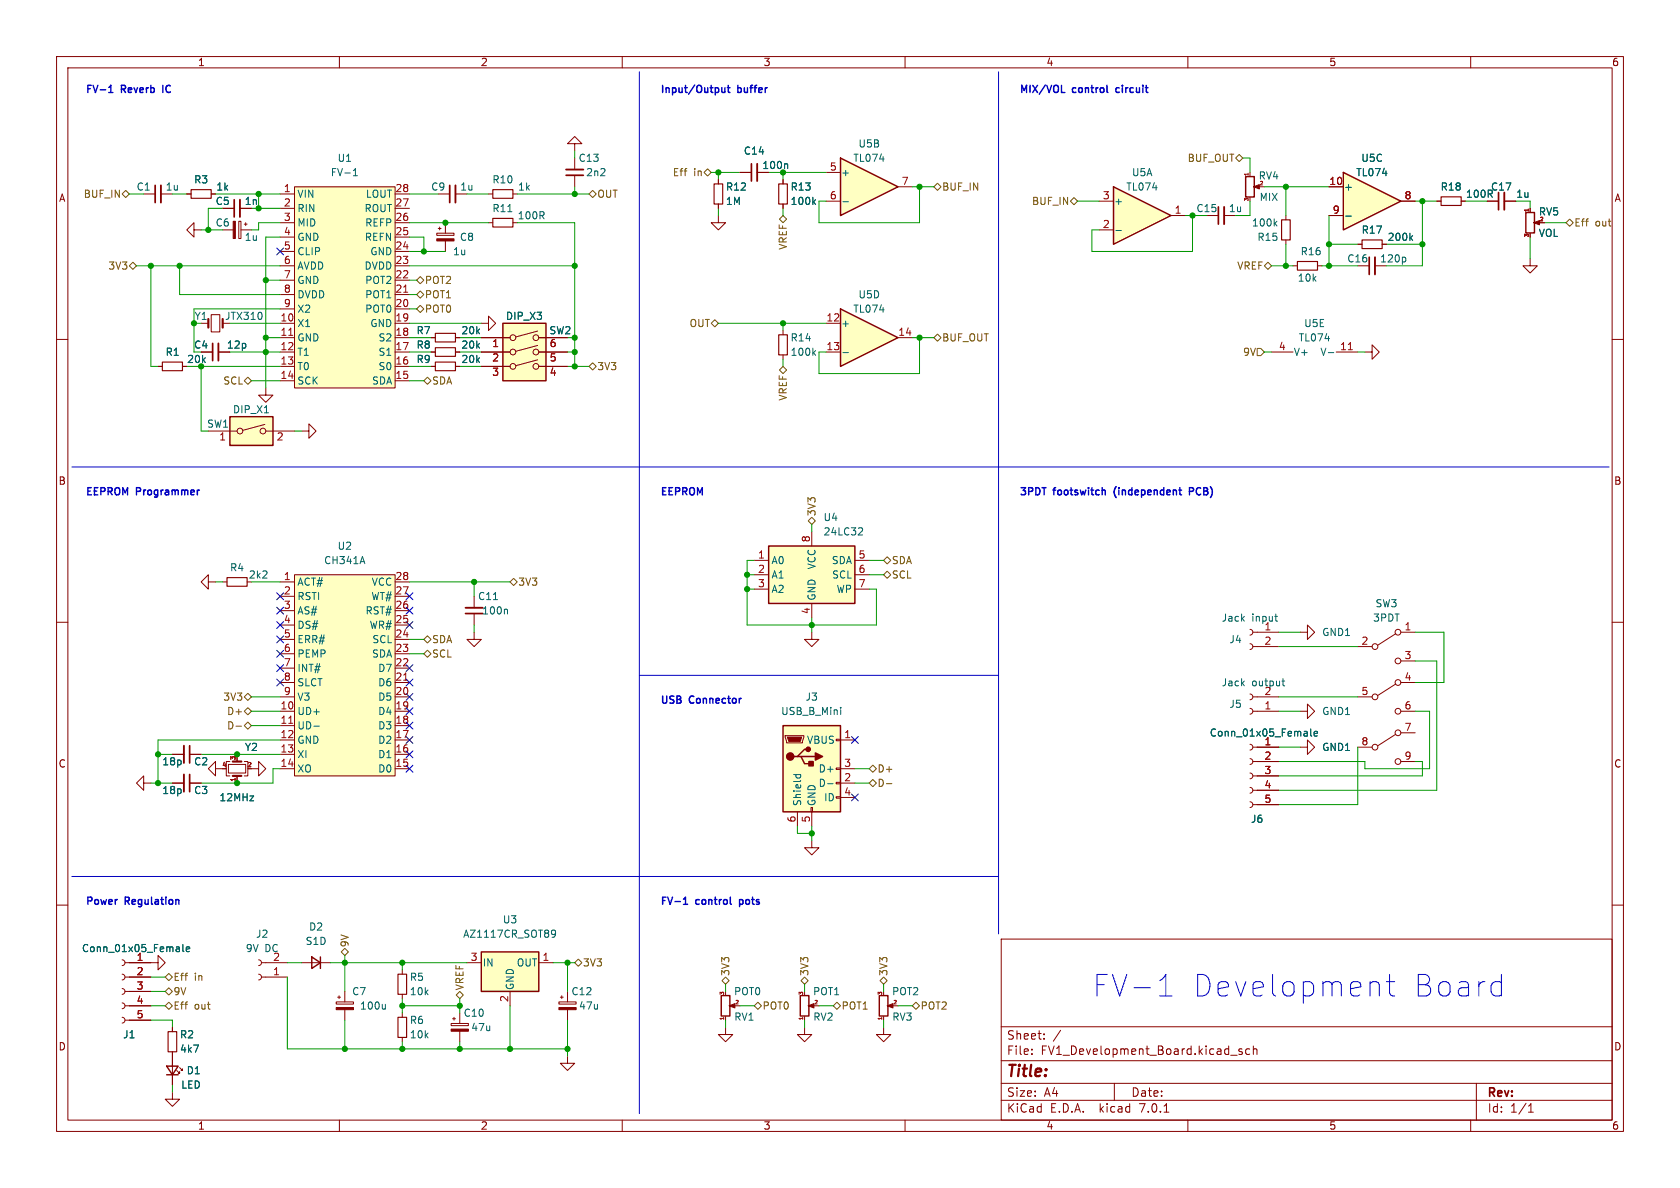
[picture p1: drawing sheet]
<svg xmlns="http://www.w3.org/2000/svg" width="297mm" height="210mm" viewBox="0 0 297 210" stroke-linecap="round" stroke-linejoin="round" font-family="sans-serif">
<g fill="none" stroke="#840000" stroke-width=".18">
<path d="M10 10h277v190h-277zM12 12h273v186h-273zM60 10v2M110 10v2M160 10v2M210 10v2M260 10v2M42.2 39.1h.4v3.1h-.4zM43.2 39.6h.5M43.4 39.4v.5M127 38.1v1.3h1.3l-1.3 1.2-1.3-1.2h1.3M127 31.8v.7"/>
<path d="M127 36.1v.7M130.8 30.5h2M133.9 30.5h2M254 35.6h.8M258.3 35.6h.8M10 60h2M39.4 40.6h1.8M42.6 40.6h1.8M240 43.2h.8M244.3 43.2h.8M285 60h2M10 110h2"/>
<path d="M143.5 111.8v1.2h1.3l-1.3 1.3-1.3-1.3h1.3M285 110h2M138.8 130h3.3v.3l-.2 1h-2.8zM147.8 138.3h.8v.3h-.8zM147.8 135.8h.8v.2h-.8zM147.8 130.7h.8v.2h-.8zM148.6 130.8h2.5M148.6 138.4h2.5M148.6 135.9h2.5M10 160h2M141 143.5v2.6M143.4 142.7h.2v.8h-.2z"/>
<path d="M143.5 143.5v2.6M147.8 140.8h.8v.3h-.8zM148.6 141h2.5M285 160h2M177 166h108v32h-108zM60 198v2M110 198v2M128.3 181.6v1.3h1.2l-1.2 1.3-1.3-1.3h1.3M160 198v2M177 194.5h108M177 191.5h108M177 187.5h108"/>
<path d="M177 181.5h108M182.4 186.3v.1M182.4 185.5v.1M184.6 183.6v.1M184.6 182.8v.1M197 191.5v3M205.8 196.6h.8M210 198v2M217.6 186.5h1.1M219.6 185.5l-.4-.1-.2 .2 .1 .2 .5 .2v.3h-.6M220.9 185.5l-.4-.1-.3 .3v.4l.2 .2h.5M221.6 185.5l.2-.1 .3 .1 .1 .9"/>
<path d="M221.6 184.9v1.5M260 198v2M261 191.5v6.5M270.2 196.6h.9M270.2 195.5l.4-.4v1.5"/>
</g>
<g fill="#840000" stroke="#840000" stroke-width=".18">
<path d="M41.2 39.1h.4v3.1h-.4z"/>
<path d="M139.2 130.3h2.5l-.2 .8h-2.1z"/>
</g>
<path d="M126.2 32.5h1.6v3.6h-1.6zM254.8 34.8h3.5v1.5h-3.5zM240.8 42.4h3.5v1.5h-3.5z" fill="none" stroke="#840000" stroke-width=".2"/>
<path d="M139.1 29l.1 .1v.7M249.4 42l.3 .5M249.7 41.7l-.4 .4M140.3 136.9h1.3M140.8 136.9l-.1 .4M141.5 136.9l.1 .4M146.3 138.5h1M148.6 125v.2M148.6 125.5v.8" fill="none" stroke="#006464" stroke-width=".18"/>
<path d="M138.4 128.3h10.2v15.2h-10.2z" fill="#ffffc2" stroke="#ffffc2" stroke-width=".18"/>
<path d="M138.4 128.3h10.2v15.2h-10.2zM141 133.7h.6l.6 1.3h1.3M141.6 133.7h2.5M142.9 132.5h-.7l-1.2 1.2h-.7" fill="none" stroke="#840000" stroke-width=".25"/>
<g fill="#840000" stroke="#840000" stroke-width=".25">
<path d="M144.1 133.1l1.3 .6-1.3 .7z"/>
<path d="M143 134.6h.8v.8h-.8z"/>
<circle cx="139.7" cy="133.7" r=".63"/>
<circle cx="142.9" cy="132.5" r=".38"/>
</g>
<path d="M133.9 29v3" fill="none" stroke="#840000" stroke-width=".33"/>
<path d="M132.8 29v3" fill="none" stroke="#840000" stroke-width=".3"/>
<path d="M148.6 54.6l10.1 5.1-10.1 5.1z" fill="#ffffc2"/>
<path d="M220.2 31.2h1.5v3.6h-1.5zM269.7 37.6h1.6v3.6h-1.6zM88.9 57.2h7.6v10.1h-7.6zM148.6 54.6l10.1 5.1-10.1 5.1zM135.9 96.5h15.2v10.2h-15.2zM127.5 176h1.5v3.6h-1.5zM155.4 176h1.6v3.6h-1.6z" fill="none" stroke="#840000" stroke-width=".25"/>
<g fill="none" stroke="#840000" stroke-width=".18">
<path d="M213.4 38.1h2M216.4 38.1h2M221 30.5v.6M222.5 33h1M270.5 36.8v.7M272.1 39.4h.9M85.1 57.2h1.3v-1.3l1.2 1.3-1.2 1.2v-1.2M85.1 59.7h5.1M95.1 58.5l-3.9 1.1M95.2 59.7h5.1M146 57.2h2.6M158.7 59.7h2.6"/>
<path d="M240 47h2.1M243.1 47h2M270.5 45.7v1.3h1.3l-1.3 1.3-1.3-1.3h1.3M47 68.6v1.3h1.3l-1.3 1.2-1.3-1.2h1.3M53.3 76.2h1.3v-1.3l1.3 1.3-1.3 1.3v-1.3M85.1 62.2h5.1M85.1 64.8h5.1M95.1 63.6l-3.9 1M95.1 61.1l-3.9 1M95.2 62.2h5.1M95.2 64.8h5.1M146 62.2h2.6"/>
<path d="M224.8 62.2h3.8M236.2 62.2h3.8M241.3 62.2h1.3v-1.2l1.2 1.2-1.2 1.3v-1.3M133.3 99.1h2.6M143.5 94v2.5M151.1 99.1h2.6M39.4 102.9h.7M133.3 101.6h2.6M133.3 104.1h2.6M143.5 106.7v2.5M151.1 101.6h2.6M151.1 104.1h2.6"/>
<path d="M229.9 111.8h1.2v-1.3l1.3 1.3-1.3 1.2v-1.2M240 114.3h2.6M246.8 112l-3.2 2M247.6 111.8h2.6M247.6 116.8h2.6M221 122.7l.3 .1 .2 .4-.2 .4-.3 .1M221 125.2l.3 .2 .2 .3-.2 .4-.3 .1M221 139.2l.3 .1 .2 .4-.2 .4-.3 .1M221 136.7l.3 .1 .2 .4-.2 .3-.3 .2M221 134.1l.3 .2 .2 .3-.2 .4-.3 .1M221 131.6l.3 .1 .2 .4-.2 .4-.3 .1M221.5 123.2h4.6"/>
<path d="M221.5 125.7h4.6M221.5 132.1h4.6M221.5 134.6h4.6M221.5 139.7h4.6M221.5 137.2h4.6M229.9 125.7h1.2v-1.2l1.3 1.2-1.3 1.3v-1.3M229.9 132.1h1.2v-1.3l1.3 1.3-1.3 1.3v-1.3M240 123.2h2.6M240 132.1h2.6M246.8 129.8l-3.2 2M246.8 120.9l-3.2 2M247.6 120.7h2.6"/>
<path d="M247.6 125.7h2.6M247.6 129.5h2.6M247.6 134.6h2.6M143.5 148.6v1.3h1.3l-1.3 1.2-1.3-1.2h1.3M221 141.7l.3 .2 .2 .4-.2 .3-.3 .1M221.5 142.2h4.6M21.6 179.8l.4 .2 .1 .4-.2 .3-.3 .1M21.6 177.3l.4 .1 .1 .4-.2 .4-.3 .1M21.6 174.8l.4 .1 .1 .4-.2 .3-.3 .2M21.6 172.2l.4 .2 .1 .3-.2 .4-.3 .1M21.6 169.7l.4 .1 .1 .4-.2 .4-.3 .1M22.1 177.8h4.6"/>
<path d="M22.1 175.3h4.6M22.1 172.7h4.6M22.1 170.2h4.6M128.3 179.7v.6M129.8 177.8h1M156.2 179.7v.6M157.8 177.8h.9M22.1 180.3h4.6M156.2 181.6v1.3h1.3l-1.3 1.3-1.3-1.3h1.3"/>
<circle cx="90.7" cy="59.7" r=".51"/>
<circle cx="94.7" cy="59.7" r=".51"/>
<circle cx="90.7" cy="64.8" r=".51"/>
<circle cx="90.7" cy="62.2" r=".51"/>
<circle cx="94.7" cy="62.2" r=".51"/>
<circle cx="94.7" cy="64.8" r=".51"/>
<circle cx="243.1" cy="114.3" r=".51"/>
<circle cx="247.1" cy="116.8" r=".51"/>
<circle cx="247.1" cy="111.8" r=".51"/>
<circle cx="243.1" cy="123.2" r=".51"/>
<circle cx="243.1" cy="132.1" r=".51"/>
<circle cx="247.1" cy="125.7" r=".51"/>
<circle cx="247.1" cy="120.7" r=".51"/>
<circle cx="247.1" cy="134.6" r=".51"/>
<circle cx="247.1" cy="129.5" r=".51"/>
</g>
<path d="M248.4 45.5l.1 .2-.1 .5M149 62.3h1M234.8 62.3h1M152.3 93.3l.2 .2-.1 .3-.7 .8h.8M226.8 120v1.1l.3 .1M226.6 120.4h.5M231.7 128.9v1l.2 .2M232.3 129.7l.6-.1v-.3h-.4l-.2 .2 .1 .6h.5M32.3 167v1l.2 .2M32.9 167.8l.6-.1v-.3h-.4l-.2 .2 .1 .6h.5" fill="none" stroke="#006464" stroke-width=".18"/>
<g fill="#840000" stroke="#840000" stroke-width=".18">
<path d="M128.9 177.8l1-.4v.8l-1-.4h.3z"/>
<path d="M221.6 33l1-.4v.8l-1-.4h.3z"/>
<path d="M156.8 177.8l1.1-.4v.8l-1.1-.4h.3z"/>
<path d="M271.1 39.4l1.1-.4v.8l-1.1-.4h.3z"/>
</g>
<path d="M238.4 61.8h.7" fill="none" stroke="#a90000" stroke-width=".18"/>
<path d="M40.1 102.1h3.6v1.5h-3.6z" fill="none" stroke="#840000" stroke-width=".2"/>
<g fill="#ffffc2" stroke="#ffffc2" stroke-width=".18">
<path d="M88.9 57.2h7.6v10.1h-7.6z"/>
<path d="M135.9 96.5h15.2v10.2h-15.2z"/>
</g>
<path d="M216.4 36.6v3M243.1 45.5v3" fill="none" stroke="#840000" stroke-width=".33"/>
<path d="M215.4 36.6v3M242.1 45.5v3" fill="none" stroke="#840000" stroke-width=".3"/>
<path d="M196.8 33l10.2 5.1-10.2 5.1z" fill="#ffffc2"/>
<path d="M196.8 33l10.2 5.1-10.2 5.1zM40.6 73.7h7.7v5h-7.7z" fill="none" stroke="#840000" stroke-width=".25"/>
<g fill="none" stroke="#840000" stroke-width=".18">
<path d="M194.3 35.6h2.5M207 38.1h2.5M194.3 40.6h2.5M36.8 76.2h5.1M46.8 75l-3.9 1.1M47 76.2h5.1M36.8 102.9v-1.3l-1.2 1.3 1.2 1.2v-1.2h1.3M221 113.8l.3 .1 .2 .4-.2 .4-.3 .1M221 111.3l.3 .1 .2 .4-.2 .3-.3 .2M221.5 114.3h4.6M221.5 111.8h4.6"/>
<circle cx="42.4" cy="76.2" r=".51"/>
<circle cx="46.5" cy="76.2" r=".51"/>
</g>
<path d="M197.3 40.7h.9M225.4 109h.4M225.6 109.7l.2 .1" fill="none" stroke="#006464" stroke-width=".18"/>
<path d="M40.6 73.7h7.7v5h-7.7z" fill="#ffffc2" stroke="#ffffc2" stroke-width=".18"/>
<path d="M148.6 27.9l10.1 5.1-10.1 5.1z" fill="#ffffc2"/>
<path d="M148.6 27.9l10.1 5.1-10.1 5.1zM141.5 176h1.5v3.6h-1.5z" fill="none" stroke="#840000" stroke-width=".25"/>
<g fill="none" stroke="#840000" stroke-width=".18">
<path d="M25.4 34.3h2M28.4 34.3h2.1M146 30.5h2.6M146 35.6h2.6M158.7 33h2.6M227.3 38.1v.8M138.4 58.4v.8M227.3 42.4v.8M228.6 47h.8M232.9 47h.8M138.4 62.7v.8M25.4 138.4v-1.2l-1.3 1.2 1.3 1.3v-1.3h1.3"/>
<path d="M142.2 179.7v.6M143.8 177.8h1M142.2 181.6v1.3h1.3l-1.3 1.3-1.2-1.3h1.2"/>
</g>
<path d="M149 35.7h1M225.4 39.5l.3 .5M225.7 39.1l-.4 .5M143.8 62.3l.4 .5M144.2 62l-.5 .5" fill="none" stroke="#006464" stroke-width=".18"/>
<path d="M226.6 38.9h1.5v3.5h-1.5zM137.7 59.2h1.5v3.5h-1.5zM229.4 46.2h3.5v1.6h-3.5z" fill="none" stroke="#840000" stroke-width=".2"/>
<path d="M142.9 177.8l1-.4v.8l-1-.4h.2z" fill="#840000" stroke="#840000" stroke-width=".18"/>
<path d="M28.4 32.8v3" fill="none" stroke="#840000" stroke-width=".33"/>
<path d="M27.4 32.8v3" fill="none" stroke="#840000" stroke-width=".3"/>
<path d="M237.5 30.5l10.1 5.1-10.1 5z" fill="#ffffc2"/>
<path d="M237.5 30.5l10.1 5.1-10.1 5zM55.1 169.2l1.5 1-1.5 1zM56.6 169.2v2M85.1 168.3h10.1v7h-10.1zM29.5 188.5h2l-1 1.5zM29.5 190h2" fill="none" stroke="#840000" stroke-width=".25"/>
<g fill="none" stroke="#840000" stroke-width=".18">
<path d="M33 34.3h.8M37.3 34.3h.8M39.4 36.8h2M42.4 36.8h2M49.5 39.4h2.6M49.5 34.3h2.6M49.5 36.8h2.6M52.1 33h17.7v35.6h-17.7zM69.8 39.4h2.6M69.8 34.3h2.6M69.8 36.8h2.6M77.5 34.3h2"/>
<path d="M78.7 39.4v1.8M80.5 34.3h2M86.4 39.4h.7M86.4 34.3h.7M90.7 39.4h.7M90.7 34.3h.7M101.6 25.4h1.3l-1.3-1.3-1.3 1.3h1.3v1.3M101.6 27.9v2.1M101.6 31v2M127 31.8v.7M127 36.1v.7M130.8 30.5h2"/>
<path d="M133.9 30.5h2M138.4 31.8v.7M138.4 36.1v.7M234.9 33h2.6M234.9 38.1h2.6M247.6 35.6h2.6M254 35.6h.8M258.3 35.6h.8M262.9 35.6h2M265.9 35.6h2.1M270.5 36.8v.7M272.1 39.4h.9"/>
<path d="M34.3 40.6v-1.2l-1.3 1.2 1.3 1.3v-1.3h1.3M35.6 57.2h1.2M37.3 55.6h1.6v3.1h-1.6zM49.5 59.7h2.6M49.5 57.2h2.6M49.5 54.6h2.6M49.5 52.1h2.6M49.5 49.5h2.6M49.5 47h2.6M49.5 44.5h2.6M49.5 41.9h2.6M69.8 59.7h2.6"/>
<path d="M69.8 57.2h2.6M69.8 54.6h2.6M69.8 52.1h2.6M69.8 49.5h2.6M69.8 47h2.6M69.8 44.5h2.6M69.8 41.9h2.6M76.2 59.7h.8M77.2 41.2h3.1v.4h-3.1zM77.5 40.4h.5M77.7 40.1v.5M78.7 42.6v1.9"/>
<path d="M80.5 59.7h.8M85.1 59.7h5.1M95.2 59.7h5.1M240 43.2h.8M244.3 43.2h.8M27.9 64.8h.8M32.3 64.8h.7M35.6 62.2h2M38.6 62.2h2M49.5 62.2h2.6M49.5 64.8h2.6M49.5 67.3h2.6"/>
<path d="M69.8 62.2h2.6M69.8 64.8h2.6M69.8 67.3h2.6M76.2 62.2h.8M76.2 64.8h.8M80.5 62.2h.8M80.5 64.8h.8M85.1 62.2h5.1M85.1 64.8h5.1M95.2 62.2h5.1M95.2 64.8h5.1M49.5 102.9h2.6"/>
<path d="M49.5 105.4h2.6M49.5 118.1h2.6M49.5 115.6h2.6M49.5 113h2.6M49.5 110.5h2.6M49.5 108h2.6M52.1 101.6h17.7v35.6h-17.7zM69.8 102.9h2.6M69.8 105.4h2.6M69.8 118.1h2.6M69.8 115.6h2.6M69.8 113h2.6"/>
<path d="M69.8 110.5h2.6M69.8 108h2.6M83.8 111.8v1.2h1.3l-1.3 1.3-1.3-1.3h1.3M83.8 105.4v2M83.8 108.5v2M30.5 133.4h2M30.5 138.4h2M33.5 133.4h2.1M33.5 138.4h2.1M38.1 135.9v-1.3l-1.3 1.3 1.3 1.3v-1.3h1.3M40.4 135.1h3v1.6h-3zM40.6 134.6h-.6v2.6h.6"/>
<path d="M41.9 133.4v1.2M41.9 137.2v1.2M43.2 134.6h.6v2.6h-.6M44.4 135.9h1.3v-1.3l1.3 1.3-1.3 1.3v-1.3M49.5 133.4h2.6M49.5 125.7h2.6M49.5 128.3h2.6M49.5 130.8h2.6M49.5 135.9h2.6M49.5 123.2h2.6M49.5 120.7h2.6M69.8 133.4h2.6"/>
<path d="M69.8 125.7h2.6M69.8 128.3h2.6M69.8 130.8h2.6M69.8 135.9h2.6M69.8 123.2h2.6M69.8 120.7h2.6M222.2 132.1h3.9M222.2 134.6h3.9M222.2 137.2h3.9M222.2 139.7h3.9M222.2 142.2h3.9M22.9 170.2h5v-1.3l1.3 1.3-1.3 1.3v-1.3"/>
<path d="M22.9 172.7h3.8M22.9 175.3h3.8M22.9 177.8h3.8M45.7 169.7l.4 .1 .1 .4-.1 .4-.4 .1M45.7 172.2l.4 .2 .1 .3-.1 .4-.4 .1M46.2 170.2h4.6M46.2 172.7h4.6M53.3 170.2h5.1M59.4 177.1h3.1v.4h-3.1zM59.7 176.3h.5M59.9 176v.5M61 175.3v1.8"/>
<path d="M61 178.5v1.8M71.1 171.5v.7M71.1 175.8v.7M71.1 179.1v.7M80.3 179.8v.5M81.3 179.1v1.8M82.5 170.2h2.6M90.2 175.3v2.5M95.2 170.2h2.6M98.8 177.1h3.1v.4h-3.1zM99.1 176.3h.5M99.3 176v.5"/>
<path d="M100.3 175.3v1.8M100.3 178.5v1.8M22.9 180.3h3.8M30.5 193v1.3h1.2l-1.2 1.3-1.3-1.3h1.3M30.5 181.6v.8M30.5 185.9v5.9M31.2 189.2l.5 .5v-.2v.2h-.2M31.7 188.7l.6 .5v-.2v.2h-.3M71.1 183.4v.8M79.8 180.9h3v.4h-3zM80 180.1h.5M81.3 182.3v1.9"/>
<path d="M100.3 186.7v1.3h1.3l-1.3 1.2-1.2-1.2h1.2"/>
</g>
<g fill="none" stroke="#006464" stroke-width=".18">
<path d="M62.5 31.1h.7M62.5 30.2l.3-.4v1.3M139.1 29l.1 .1v.7M143.8 35.7l.4 .4M144.2 35.3l-.5 .5M237.9 38.2h1M249.4 42l.3 .5M249.7 41.7l-.4 .4M89.5 107.7l.2 .2v.6M55.5 128.4h.9M231.7 128.9v1l.2 .2M232.3 129.7l.6-.1v-.3h-.4l-.2 .2 .1 .6h.5"/>
<path d="M32.3 167v1l.2 .2M32.9 167.8l.6-.1v-.3h-.4l-.2 .2 .1 .6h.5M68.1 177.5v.9M68.1 178.3l-.2 .1M97.6 164.5l.4-.1 .2 .1a.84 .84 0 0 1-.3 1.2h-.3M98.2 165l-.2 .2-.4-.1"/>
</g>
<path d="M42.4 35.3v3.1M80.5 32.8v3M100.1 30h3M265.9 34v3.1M38.6 60.7v3.1M82.3 107.4h3M32.5 131.8v3.1M32.5 136.9v3.1" fill="none" stroke="#840000" stroke-width=".33"/>
<path d="M41.4 35.3v3.1M79.5 32.8v3M100.1 31h3M264.9 34v3.1M37.6 60.7v3.1M82.3 108.5h3M33.5 131.8v3.1M33.5 136.9v3.1" fill="none" stroke="#840000" stroke-width=".3"/>
<path d="M33.8 33.5h3.5v1.6h-3.5zM87.1 38.6h3.6v1.5h-3.6zM87.1 33.5h3.6v1.6h-3.6zM137.7 32.5h1.5v3.6h-1.5zM77 58.9h3.5v1.6h-3.5zM28.7 64h3.6v1.5h-3.6zM77 61.5h3.5v1.5h-3.5zM77 64h3.5v1.5h-3.5zM70.4 179.8h1.5v3.6h-1.5zM70.4 172.2h1.5v3.6h-1.5zM29.7 182.4h1.5v3.5h-1.5z" fill="none" stroke="#840000" stroke-width=".2"/>
<g fill="#840000" stroke="#840000" stroke-width=".18">
<path d="M77.2 42.2h3.1v.4h-3.1z"/>
<path d="M79.8 181.9h3v.4h-3z"/>
<path d="M98.8 178.1h3.1v.4h-3.1z"/>
<path d="M59.4 178.1h3.1v.4h-3.1z"/>
</g>
<g fill="#ffffc2" stroke="#ffffc2" stroke-width=".18">
<path d="M85.1 168.3h10.1v7h-10.1z"/>
<path d="M52.1 33h17.7v35.6h-17.7z"/>
<path d="M52.1 101.6h17.7v35.6h-17.7z"/>
</g>
<path d="M51 59.3h.8M71.4 51.7h.7M51 127.9h.8M71.4 120.2h.7" fill="none" stroke="#a90000" stroke-width=".18"/>
<path d="M36.8 56.4v1.5M39.4 56.4v1.5M41.1 137.2h1.6M41.1 134.6h1.6" fill="none" stroke="#840000" stroke-width=".38"/>
<g fill="none" stroke="#725600" stroke-width=".18">
<path d="M22.2 33.7l.7 .6-.7 .6-.6-.6zM104.8 33.7l.6 .6-.6 .6-.7-.6zM124.5 30.5l.6-.7 .6 .7-.6 .6zM137.8 38.7l.6-.6 .7 .6-.7 .7zM165.1 33l.6-.6 .7 .6-.7 .7zM189.2 35.6l.7-.7 .6 .7-.6 .6zM218.4 27.9l.7-.6 .6 .6-.6 .7zM276.9 39.4l.6-.7 .6 .7-.6 .6zM22.9 47l.6-.6 .6 .6-.6 .6zM73.7 54.6l.6-.6 .6 .6-.6 .6zM73.7 49.5l.6-.6 .6 .6-.6 .7zM74.3 51.4l.6 .7-.6 .6-.6-.6z"/>
<path d="M125.7 57.2l.7-.7 .6 .7-.6 .6zM165.1 59.7l.6-.6 .7 .6-.7 .6zM223.5 47l.7-.6 .6 .6-.6 .6zM43.2 67.3l.6-.6 .6 .6-.6 .6zM74.9 67.3l.7-.6 .6 .6-.6 .6zM104.1 64.8l.7-.7 .6 .7-.6 .6zM137.8 65.4l.6-.6 .7 .6-.7 .6zM222.2 61.6h.7l.6 .6-.6 .7h-.7zM142.9 92.1l.6-.7 .6 .7-.6 .6zM156.2 99.1l.6-.7 .7 .7-.7 .6zM74.9 115.6l.7-.7 .6 .7-.6 .6zM74.9 113l.7-.6 .6 .6-.6 .7z"/>
<path d="M90.2 102.9l.6-.7 .6 .7-.6 .6zM156.8 101l.7 .6-.7 .6-.6-.6zM41.7 128.4h1M43.2 123.2l.6-.6 .6 .6-.6 .6zM43.2 125.7l.6-.6 .6 .6-.6 .7zM43.8 127.6l.6 .7-.6 .6-.6-.6zM153.7 135.9l.6-.6 .6 .6-.6 .6zM154.3 137.8l.6 .6-.6 .7-.6-.7zM156.7 138.5h1M29.2 175.3l.6-.7 .7 .7-.7 .6zM29.2 177.8l.6-.6 .7 .6-.7 .6zM29.2 172.7l.6-.6 .7 .6-.7 .7z"/>
<path d="M60.3 168.3l.7-.7 .6 .7-.6 .6zM80.6 175.9l.7-.6 .6 .6-.6 .6zM101.6 170.2l.6-.7 .7 .7-.7 .6zM128.3 172.7l.6 .7-.6 .6-.7-.6zM133.3 177.8l.7-.6 .6 .6-.6 .6zM142.2 172.7l.7 .7-.7 .6-.6-.6zM147.3 177.8l.7-.6 .6 .6-.6 .6zM155.6 173.4l.6-.7 .6 .7-.6 .6zM161.3 177.8l.6-.6 .7 .6-.7 .6z"/>
</g>
<path d="M19.2 16.4h.8M19.4 15.4l.2-.3v1.3M128.1 15.5v.9M128.1 16.2l-.1 .2M128.6 15.5h.5M128.8 15.1v1.1l.3 .2M187.7 16.4h.6M210.3 86.9h.5M210.8 86.2h-.5v1.3M120.8 159.9h.8M121 158.9l.2-.3v1.3" fill="none" stroke="#0000c2" stroke-width=".25"/>
<g fill="none" stroke="#0000c2" stroke-width=".18">
<path d="M113 12.7v184.2M176.5 12.7v152.4M12.7 82.6h271.8M113 119.4h63.5M12.7 154.9h163.8M205 176.1h2.2M205 173.3l.7-.5 .4-.5v3.8M243.3 173.5l.4 .2 .1 .4v2M245.1 173.5h1.5M245.7 172.3v3.2l.1 .4 .8 .2M264.3 173.5h.8l.3 .2M265.4 175.9l-.3 .2h-.8"/>
<path d="M265.4 172.3v3.8"/>
</g>
<g fill="none" stroke="#009600" stroke-width=".18">
<path d="M22.9 34.3h2.5M30.5 34.3h2.5M38.1 34.3h11.4M39.4 36.8h-2.6v3.8M44.4 36.8h5.1M45.7 34.3v2.5M49.5 39.4h-3.8v1.2h-1.3M72.4 39.4h14M72.4 34.3h5.1M82.5 34.3h3.9M91.4 39.4h10.2v25.4M91.4 34.3h12.7"/>
<path d="M101.6 26.7v1.2M101.6 33v1.3M125.7 30.5h5.1M127 30.5v1.3M127 36.8v1.3M138.4 36.8v1.3M146 30.5h-7.6v1.3M161.3 33h3.8M162.6 33v6.4h-17.8v-3.8h1.2M190.5 35.6h3.8M209.5 38.1h3.9M210.8 38.1v6.4h-17.8v-3.9h1.3"/>
<path d="M219.7 27.9h1.3v2.6M221 35.6v2.5h-2.6M223.5 33h11.4M227.3 33v5.1M234.9 38.1v8.9M250.2 35.6h3.8M251.5 35.6v11.4h-6.4M259.1 35.6h3.8M268 35.6h2.5v1.2M273 39.4h3.9M24.1 47h25.4M26.7 47v17.8h1.2"/>
<path d="M31.7 47v5.1h17.8M35.6 40.6h3.8M40.6 57.2h8.9M47 59.7h2.5M47 49.5h2.5M49.5 41.9h-2.5v26.7M49.5 54.6h-15.2v7.6M72.4 44.5h6.3M72.4 47h29.2M72.4 59.7h3.8M72.4 49.5h1.3M72.4 54.6h1.3"/>
<path d="M72.4 52.1h1.3M72.4 41.9h2.5v2.6M72.4 57.2h12.7M81.3 59.7h3.8M100.3 59.7h1.3M127 57.2h19M138.4 57.2v1.2M161.3 59.7h3.8M162.6 59.7v6.3h-17.8v-3.8h1.2M224.8 47h3.8M227.3 43.2v3.8M233.7 47h6.3"/>
<path d="M234.9 43.2h5.1M245.1 43.2h6.4M270.5 41.9v3.8M40.6 62.2h8.9M44.4 67.3h5.1M49.5 64.8h-13.9v11.4h1.2M52.1 76.2h1.2M72.4 62.2h3.8M72.4 67.3h2.5M72.4 64.8h3.8M81.3 62.2h3.8M81.3 64.8h3.8"/>
<path d="M100.3 62.2h1.3M100.3 64.8h3.8M138.4 63.5v1.3M223.5 62.2h1.3M240 62.2h1.3M133.3 99.1h-1.2v11.4h22.8v-6.4h-1.2M143.5 92.7v1.3M153.7 99.1h2.5M38.1 102.9h1.3M44.4 102.9h5.1M72.4 102.9h17.8M72.4 113h2.5"/>
<path d="M72.4 115.6h2.5M83.8 102.9v2.5M83.8 110.5v1.3M132.1 101.6h1.2M132.1 104.1h1.2M143.5 109.2v2.6M153.7 101.6h2.5M226.1 111.8h3.8M226.1 114.3h13.9M250.2 116.8h3.8v22.9h-27.9M250.2 111.8h5.1v8.9h-5.1M26.7 138.4h3.8"/>
<path d="M27.9 133.4h2.6M35.6 133.4h13.9M44.4 125.7h5.1M44.4 123.2h5.1M44.4 128.3h5.1M49.5 135.9h-1.2v2.5h-12.7M49.5 130.8h-21.6v7.6M151.1 135.9h2.6M151.1 138.4h2.6M226.1 125.7h3.8M226.1 132.1h3.8M226.1 123.2h13.9"/>
<path d="M240 132.1v10.1h-13.9M250.2 125.7h2.5v10.2h-11.4v-1.3h-15.2M250.2 134.6h1.3v2.6h-25.4M141 146.1v1.2h2.5M143.5 146.1v2.5M26.7 177.8h2.5M26.7 172.7h2.5M26.7 175.3h2.5M50.8 170.2h2.5M50.8 172.7v12.7h49.5M58.4 170.2h24.1M61 168.9v6.4"/>
<path d="M71.1 177.8h10.2M71.1 170.2v1.3M71.1 176.5v2.6M81.3 176.5v2.6M90.2 177.8v7.6M97.8 170.2h3.8M100.3 170.2v5.1M128.3 174v1.3M130.8 177.8h2.5M142.2 174v1.3M144.8 177.8h2.5M156.2 174v1.3"/>
<path d="M158.7 177.8h2.6M26.7 180.3h3.8v1.3M30.5 191.8v1.2M61 180.3v5.1M71.1 184.2v1.2M81.3 184.2v1.2M100.3 180.3v6.4M128.3 180.3v1.3M142.2 180.3v1.3M156.2 180.3v1.3"/>
</g>
<g fill="none" stroke="#000084" stroke-width=".18">
<path d="M48.9 43.8l1.2 1.3M50.1 43.8l-1.2 1.3M48.9 107.3l1.2 1.3M48.9 112.4l1.2 1.2M48.9 109.9l1.2 1.2M48.9 117.5l1.2 1.2M48.9 104.8l1.2 1.2M48.9 115l1.2 1.2M50.1 107.3l-1.2 1.3M50.1 112.4l-1.2 1.2M50.1 109.9l-1.2 1.2M50.1 117.5l-1.2 1.2"/>
<path d="M50.1 104.8l-1.2 1.2M50.1 115l-1.2 1.2M71.8 117.5l1.2 1.2M71.8 109.9l1.2 1.2M71.8 107.3l1.2 1.3M71.8 104.8l1.2 1.2M73 117.5l-1.2 1.2M73 109.9l-1.2 1.2M73 107.3l-1.2 1.3M73 104.8l-1.2 1.2M48.9 120l1.2 1.3M50.1 120l-1.2 1.3"/>
<path d="M71.8 120l1.2 1.3M71.8 122.6l1.2 1.2M71.8 135.3l1.2 1.2M71.8 132.7l1.2 1.3M71.8 125.1l1.2 1.2M71.8 127.7l1.2 1.2M71.8 130.2l1.2 1.2M73 120l-1.2 1.3M73 122.6l-1.2 1.2M73 135.3l-1.2 1.2M73 132.7l-1.2 1.3M73 125.1l-1.2 1.2"/>
<path d="M73 127.7l-1.2 1.2M73 130.2l-1.2 1.2M150.5 130.2l1.2 1.2M151.7 130.2l-1.2 1.2M150.5 140.4l1.2 1.2M151.7 140.4l-1.2 1.2"/>
</g>
<g fill="#009600" stroke="#009600" stroke-width=".18">
<circle cx="35.6" cy="64.8" r=".46"/>
<circle cx="47" cy="59.7" r=".46"/>
<circle cx="31.7" cy="47" r=".46"/>
<circle cx="26.7" cy="47" r=".46"/>
<circle cx="36.8" cy="40.6" r=".46"/>
<circle cx="34.3" cy="57.2" r=".46"/>
<circle cx="45.7" cy="34.3" r=".46"/>
<circle cx="45.7" cy="36.8" r=".46"/>
<circle cx="47" cy="49.5" r=".46"/>
<circle cx="47" cy="62.2" r=".46"/>
<circle cx="101.6" cy="62.2" r=".46"/>
<circle cx="101.6" cy="59.7" r=".46"/>
<circle cx="138.4" cy="57.2" r=".46"/>
<circle cx="78.7" cy="39.4" r=".46"/>
<circle cx="101.6" cy="34.3" r=".46"/>
<circle cx="127" cy="30.5" r=".46"/>
<circle cx="138.4" cy="30.5" r=".46"/>
<circle cx="74.9" cy="44.5" r=".46"/>
<circle cx="101.6" cy="47" r=".46"/>
<circle cx="210.8" cy="38.1" r=".46"/>
<circle cx="227.3" cy="33" r=".46"/>
<circle cx="234.9" cy="43.2" r=".46"/>
<circle cx="132.1" cy="101.6" r=".46"/>
<circle cx="143.5" cy="110.5" r=".46"/>
<circle cx="132.1" cy="104.1" r=".46"/>
<circle cx="162.6" cy="59.7" r=".46"/>
<circle cx="143.5" cy="147.3" r=".46"/>
<circle cx="162.6" cy="33" r=".46"/>
<circle cx="234.9" cy="47" r=".46"/>
<circle cx="251.5" cy="35.6" r=".46"/>
<circle cx="251.5" cy="43.2" r=".46"/>
<circle cx="227.3" cy="47" r=".46"/>
<circle cx="83.8" cy="102.9" r=".46"/>
<circle cx="101.6" cy="64.8" r=".46"/>
<circle cx="41.9" cy="138.4" r=".46"/>
<circle cx="27.9" cy="138.4" r=".46"/>
<circle cx="41.9" cy="133.4" r=".46"/>
<circle cx="27.9" cy="133.4" r=".46"/>
<circle cx="90.2" cy="185.4" r=".46"/>
<circle cx="81.3" cy="185.4" r=".46"/>
<circle cx="71.1" cy="170.2" r=".46"/>
<circle cx="61" cy="170.2" r=".46"/>
<circle cx="100.3" cy="185.4" r=".46"/>
<circle cx="61" cy="185.4" r=".46"/>
<circle cx="71.1" cy="185.4" r=".46"/>
<circle cx="81.3" cy="177.8" r=".46"/>
<circle cx="71.1" cy="177.8" r=".46"/>
<circle cx="100.3" cy="170.2" r=".46"/>
</g>
<g font-size="5.3" fill="#0000c2">
<text x="193" y="176.5">FV-1</text>
<text x="210.4" y="176.5">Development</text>
<text x="249.1" y="176.5">Board</text>
</g>
<text font-size="2.8" fill="#840000" x="178" y="190.8">Title:</text>
<g font-size="2.1" fill="#840000">
<text x="178" y="183.9">Sheet:</text>
<text x="186.2" y="183.9">/</text>
<text x="178" y="186.6">File:</text>
<text x="184" y="186.6">FV1_Development_Board.kicad_sch</text>
<text x="178" y="196.8">KiCad</text>
<text x="178" y="194">Size:</text>
<text x="184.6" y="194">A4</text>
<text x="185.7" y="196.8">E.D.A.</text>
<text x="194.4" y="196.8">kicad</text>
<text x="200" y="194">Date:</text>
<text x="201.5" y="196.8">7.0.1</text>
<text x="263" y="194.2">Rev:</text>
<text x="263" y="196.8">Id:</text>
<text x="267" y="196.8">1/1</text>
</g>
<g font-size="1.8" fill="#840000">
<text x="35" y="11.8">1</text>
<text x="85" y="11.8">2</text>
<text x="135" y="11.8">3</text>
<text x="185" y="11.8">4</text>
<text x="235" y="11.8">5</text>
<text x="285" y="11.8">6</text>
<text x="10.4" y="35.8">A</text>
<text x="285.4" y="35.8">A</text>
<text x="10.3" y="85.8">B</text>
<text x="285.3" y="85.8">B</text>
<text x="10.3" y="135.8">C</text>
<text x="285.3" y="135.8">C</text>
<text x="10.3" y="185.8">D</text>
<text x="285.3" y="185.8">D</text>
<text x="35" y="199.8">1</text>
<text x="85" y="199.8">2</text>
<text x="135" y="199.8">3</text>
<text x="185" y="199.8">4</text>
<text x="235" y="199.8">5</text>
<text x="285" y="199.8">6</text>
</g>
<g font-size="1.8" fill="#0000c2">
<text x="15.2" y="16.5">FV-1</text>
<text x="21.5" y="16.5">Reverb</text>
<text x="29.2" y="16.5">IC</text>
<text x="116.8" y="16.5">Input/Output</text>
<text x="130.5" y="16.5">buffer</text>
<text x="180.3" y="16.5">MIX/VOL</text>
<text x="189.7" y="16.5">control</text>
<text x="197.8" y="16.5">circuit</text>
<text x="15.2" y="87.6">EEPROM</text>
<text x="24.2" y="87.6">Programmer</text>
<text x="116.8" y="87.6">EEPROM</text>
<text x="180.3" y="87.6">3PDT</text>
<text x="186.4" y="87.6">footswitch</text>
<text x="197.4" y="87.6">(independent</text>
<text x="211.1" y="87.6">PCB)</text>
<text x="116.8" y="124.5">USB</text>
<text x="122" y="124.5">Connector</text>
<text x="15.2" y="160">Power</text>
<text x="22.2" y="160">Regulation</text>
<text x="116.8" y="160">FV-1</text>
<text x="123.1" y="160">control</text>
<text x="131.2" y="160">pots</text>
</g>
<g font-size="1.8" fill="#006464">
<text x="59.6" y="28.8">U1</text>
<text x="102.2" y="28.8">C13</text>
<text x="131.4" y="27.5">C14</text>
<text x="150.8" y="28.8">TL074</text>
<text x="151.7" y="26.2">U5B</text>
<text x="240.6" y="28.8">U5C</text>
<text x="24.1" y="33.8">C1</text>
<text x="29.2" y="33.8">1u</text>
<text x="34.3" y="32.6">R3</text>
<text x="38.2" y="33.8">1k</text>
<text x="52.6" y="35.1">VIN</text>
<text x="58.4" y="31.3">FV-1</text>
<text x="64.6" y="35.1">LOUT</text>
<text x="76.2" y="33.8">C9</text>
<text x="81.3" y="33.8">1u</text>
<text x="87" y="32.6">R10</text>
<text x="91.5" y="33.8">1k</text>
<text x="103.6" y="31.3">2n2</text>
<text x="128.3" y="33.8">R12</text>
<text x="134.7" y="30">100n</text>
<text x="139.7" y="33.8">R13</text>
<text x="148.7" y="31.3">+</text>
<text x="199.1" y="33.8">TL074</text>
<text x="200.1" y="31.3">U5A</text>
<text x="222.5" y="31.9">RV4</text>
<text x="222.6" y="35.7">MIX</text>
<text x="237.6" y="33.8">+</text>
<text x="239.7" y="31.3">TL074</text>
<text x="254.6" y="33.8">R18</text>
<text x="259.1" y="35.1">100R</text>
<text x="263.5" y="33.8">C17</text>
<text x="268" y="35.1">1u</text>
<text x="38.1" y="40.2">C6</text>
<text x="38.1" y="36.4">C5</text>
<text x="43.2" y="36.4">1n</text>
<text x="52.6" y="37.7">RIN</text>
<text x="52.6" y="40.2">MID</text>
<text x="64.3" y="37.7">ROUT</text>
<text x="64.4" y="40.2">REFP</text>
<text x="87" y="37.7">R11</text>
<text x="91.5" y="38.9">100R</text>
<text x="128.3" y="36.4">1M</text>
<text x="139.7" y="36.4">100k</text>
<text x="197" y="36.4">+</text>
<text x="211.5" y="37.7">C15</text>
<text x="217.2" y="37.7">1u</text>
<text x="221.3" y="40.2">100k</text>
<text x="240.7" y="41.5">R17</text>
<text x="272" y="38.2">RV5</text>
<text x="43.2" y="42.7">1u</text>
<text x="52.6" y="42.7">GND</text>
<text x="52.6" y="45.3">CLIP</text>
<text x="52.6" y="47.8">AVDD</text>
<text x="64.3" y="47.8">DVDD</text>
<text x="64.4" y="42.7">REFN</text>
<text x="65.3" y="45.3">GND</text>
<text x="80" y="45.3">1u</text>
<text x="81.2" y="42.7">C8</text>
<text x="222.2" y="42.7">R15</text>
<text x="229.9" y="45.3">R16</text>
<text x="238.1" y="46.5">C16</text>
<text x="243.9" y="46.5">120p</text>
<text x="245.3" y="42.7">200k</text>
<text x="272" y="42">VOL</text>
<text x="52.6" y="50.4">GND</text>
<text x="52.6" y="52.9">DVDD</text>
<text x="64.4" y="52.9">POT1</text>
<text x="64.4" y="50.4">POT2</text>
<text x="151.7" y="52.9">U5D</text>
<text x="229.4" y="49.9">10k</text>
<text x="39.7" y="56.7">JTX310</text>
<text x="52.6" y="58">X1</text>
<text x="52.6" y="55.4">X2</text>
<text x="64.4" y="55.4">POT0</text>
<text x="65.3" y="58">GND</text>
<text x="73.6" y="59.2">R7</text>
<text x="81.5" y="59.2">20k</text>
<text x="89.4" y="56.7">DIP_X3</text>
<text x="97.1" y="59.2">SW2</text>
<text x="148.7" y="58">+</text>
<text x="150.8" y="55.4">TL074</text>
<text x="230.5" y="58">U5E</text>
<text x="29.2" y="63.1">R1</text>
<text x="33" y="64.3">20k</text>
<text x="34.3" y="61.8">C4</text>
<text x="40.1" y="61.8">12p</text>
<text x="52.6" y="60.5">GND</text>
<text x="52.6" y="63.1">T1</text>
<text x="52.6" y="65.6">T0</text>
<text x="66.8" y="65.6">S0</text>
<text x="66.8" y="63.1">S1</text>
<text x="66.8" y="60.5">S2</text>
<text x="73.6" y="61.8">R8</text>
<text x="73.6" y="64.3">R9</text>
<text x="81.5" y="61.8">20k</text>
<text x="81.5" y="64.3">20k</text>
<text x="139.7" y="60.5">R14</text>
<text x="139.7" y="63.1">100k</text>
<text x="228.7" y="63.1">V+</text>
<text x="229.5" y="60.5">TL074</text>
<text x="233.3" y="63.1">V-</text>
<text x="52.6" y="68.1">SCK</text>
<text x="65.6" y="68.1">SDA</text>
<text x="36.6" y="75.8">SW1</text>
<text x="41.1" y="73.2">DIP_X1</text>
<text x="145.5" y="94.8">24LC32</text>
<text x="145.5" y="92.3">U4</text>
<text x="40.6" y="101.2">R4</text>
<text x="57.2" y="99.9">CH341A</text>
<text x="59.6" y="97.3">U2</text>
<text x="136.4" y="99.9">A0</text>
<text x="144.3" y="100.8" transform="rotate(-90 144.3 100.8)">VCC</text>
<text x="146.9" y="99.9">SDA</text>
<text x="43.9" y="102.4">2k2</text>
<text x="52.6" y="103.7">ACT#</text>
<text x="52.6" y="106.2">RSTI</text>
<text x="65.5" y="106.2">WT#</text>
<text x="65.6" y="103.7">VCC</text>
<text x="84.5" y="106.2">C11</text>
<text x="136.4" y="102.4">A1</text>
<text x="136.4" y="105">A2</text>
<text x="144.3" y="106.2" transform="rotate(-90 144.3 106.2)">GND</text>
<text x="147" y="102.4">SCL</text>
<text x="147.8" y="105">WP</text>
<text x="243.1" y="107.5">SW3</text>
<text x="52.6" y="108.8">AS#</text>
<text x="52.6" y="111.3">DS#</text>
<text x="52.6" y="113.9">ERR#</text>
<text x="64.5" y="108.8">RST#</text>
<text x="65.2" y="111.3">WR#</text>
<text x="65.7" y="113.9">SCL</text>
<text x="85.2" y="108.8">100n</text>
<text x="215.9" y="110">Jack</text>
<text x="217.3" y="113.9">J4</text>
<text x="221.3" y="110">input</text>
<text x="223.5" y="111.5">1</text>
<text x="233.7" y="112.6">GND1</text>
<text x="242.7" y="110">3PDT</text>
<text x="52.6" y="116.4">PEMP</text>
<text x="52.6" y="118.9">INT#</text>
<text x="65.6" y="116.4">SDA</text>
<text x="66.7" y="118.9">D7</text>
<text x="52.6" y="121.5">SLCT</text>
<text x="52.6" y="124">V3</text>
<text x="66.7" y="124">D5</text>
<text x="66.7" y="121.5">D6</text>
<text x="142.4" y="124">J3</text>
<text x="215.9" y="121.5">Jack</text>
<text x="217.3" y="125.3">J5</text>
<text x="221.3" y="121.5">output</text>
<text x="223.5" y="122.9">2</text>
<text x="52.6" y="126.6">UD+</text>
<text x="52.6" y="129.1">UD-</text>
<text x="52.6" y="131.6">GND</text>
<text x="66.7" y="131.6">D2</text>
<text x="66.7" y="129.1">D3</text>
<text x="66.7" y="126.6">D4</text>
<text x="138" y="126.6">USB_B_Mini</text>
<text x="142.5" y="131.6">VBUS</text>
<text x="213.8" y="130.4">Conn_01x05_Female</text>
<text x="233.7" y="126.6">GND1</text>
<text x="28.6" y="135.4">18p</text>
<text x="34.3" y="135.4">C2</text>
<text x="43.2" y="132.9">Y2</text>
<text x="52.6" y="134.2">XI</text>
<text x="52.6" y="136.7">XO</text>
<text x="66.7" y="136.7">D0</text>
<text x="66.7" y="134.2">D1</text>
<text x="144.6" y="136.7">D+</text>
<text x="233.7" y="132.9">GND1</text>
<text x="28.6" y="140.5">18p</text>
<text x="34.3" y="140.5">C3</text>
<text x="38.7" y="141.8">12MHz</text>
<text x="141.8" y="142.5" transform="rotate(-90 141.8 142.5)">Shield</text>
<text x="144.3" y="142.5" transform="rotate(-90 144.3 142.5)">GND</text>
<text x="144.6" y="139.3">D-</text>
<text x="145.6" y="141.8">ID</text>
<text x="221.1" y="145.6">J6</text>
<text x="45.2" y="165.9">J2</text>
<text x="54" y="167.2">S1D</text>
<text x="54.6" y="164.7">D2</text>
<text x="81.8" y="165.9">AZ1117CR_SOT89</text>
<text x="88.8" y="163.4">U3</text>
<text x="14.4" y="168.5">Conn_01x05_Female</text>
<text x="43.4" y="168.5">9V DC</text>
<text x="48.2" y="169.9">2</text>
<text x="72.4" y="173.5">R5</text>
<text x="85.3" y="171">IN</text>
<text x="91.2" y="171">OUT</text>
<text x="62.2" y="176.1">C7</text>
<text x="63.6" y="178.6">100u</text>
<text x="72.4" y="176.1">10k</text>
<text x="81.9" y="179.9">C10</text>
<text x="91" y="175" transform="rotate(-90 91 175)">GND</text>
<text x="101" y="176.1">C12</text>
<text x="102.3" y="178.6">47u</text>
<text x="129.7" y="176.1">POT0</text>
<text x="143.7" y="176.1">POT1</text>
<text x="157.6" y="176.1">POT2</text>
<text x="21.7" y="183.7">J1</text>
<text x="31.8" y="183.7">R2</text>
<text x="72.4" y="181.2">R6</text>
<text x="72.4" y="183.7">10k</text>
<text x="83.2" y="182.4">47u</text>
<text x="129.8" y="180.6">RV1</text>
<text x="143.7" y="180.6">RV2</text>
<text x="157.7" y="180.6">RV3</text>
<text x="31.8" y="186.2">4k7</text>
<text x="32.9" y="190.1">D1</text>
<text x="32" y="192.6">LED</text>
</g>
<g font-size="1.8" fill="#725600">
<text x="209.8" y="28.8">BUF_OUT</text>
<text x="14.7" y="35.1">BUF_IN</text>
<text x="105.6" y="35.1">OUT</text>
<text x="118.8" y="31.3">Eff</text>
<text x="122.5" y="31.3">in</text>
<text x="166.6" y="33.8">BUF_IN</text>
<text x="182.3" y="36.4">BUF_IN</text>
<text x="278.3" y="40.2">Eff</text>
<text x="282" y="40.2">out</text>
<text x="19" y="47.8">3V3</text>
<text x="139.3" y="44.3" transform="rotate(-90 139.3 44.3)">VREF</text>
<text x="218.6" y="47.8">VREF</text>
<text x="75.1" y="52.9">POT1</text>
<text x="75.1" y="50.4">POT2</text>
<text x="75.1" y="55.4">POT0</text>
<text x="121.8" y="58">OUT</text>
<text x="105.6" y="65.6">3V3</text>
<text x="166.6" y="60.5">BUF_OUT</text>
<text x="219.6" y="63.1">9V</text>
<text x="39.4" y="68.1">SCL</text>
<text x="76.4" y="68.1">SDA</text>
<text x="139.3" y="71" transform="rotate(-90 139.3 71)">VREF</text>
<text x="144.3" y="91.2" transform="rotate(-90 144.3 91.2)">3V3</text>
<text x="157.7" y="99.9">SDA</text>
<text x="91.6" y="103.7">3V3</text>
<text x="157.7" y="102.4">SCL</text>
<text x="76.4" y="113.9">SDA</text>
<text x="76.4" y="116.4">SCL</text>
<text x="39.4" y="124">3V3</text>
<text x="40" y="129.1">D-</text>
<text x="40" y="126.6">D+</text>
<text x="155.1" y="136.7">D+</text>
<text x="155.1" y="139.3">D-</text>
<text x="61.8" y="167.4" transform="rotate(-90 61.8 167.4)">9V</text>
<text x="30.7" y="173.5">Eff</text>
<text x="34.4" y="173.5">in</text>
<text x="103.1" y="171">3V3</text>
<text x="129.1" y="172.5" transform="rotate(-90 129.1 172.5)">3V3</text>
<text x="143.1" y="172.5" transform="rotate(-90 143.1 172.5)">3V3</text>
<text x="157" y="172.5" transform="rotate(-90 157 172.5)">3V3</text>
<text x="30.7" y="176.1">9V</text>
<text x="30.7" y="178.6">Eff</text>
<text x="34.4" y="178.6">out</text>
<text x="82.1" y="175.1" transform="rotate(-90 82.1 175.1)">VREF</text>
<text x="134.8" y="178.6">POT0</text>
<text x="148.8" y="178.6">POT1</text>
<text x="162.8" y="178.6">POT2</text>
</g>
<g font-size="1.8" fill="#a90000">
<text x="50.1" y="34">1</text>
<text x="69.8" y="34">28</text>
<text x="146.7" y="30.2">5</text>
<text x="146.7" y="35.3">6</text>
<text x="159.4" y="32.8">7</text>
<text x="194.9" y="35.3">3</text>
<text x="234.9" y="32.8">10</text>
<text x="248.3" y="35.3">8</text>
<text x="50.1" y="36.6">2</text>
<text x="50.1" y="39.1">3</text>
<text x="50.1" y="41.7">4</text>
<text x="69.8" y="41.7">25</text>
<text x="69.8" y="39.1">26</text>
<text x="69.8" y="36.6">27</text>
<text x="194.9" y="40.4">2</text>
<text x="207.6" y="37.8">1</text>
<text x="235.6" y="37.8">9</text>
<text x="50.1" y="44.2">5</text>
<text x="50.1" y="46.7">6</text>
<text x="69.8" y="46.7">23</text>
<text x="69.8" y="44.2">24</text>
<text x="50.1" y="49.3">7</text>
<text x="50.1" y="51.8">8</text>
<text x="69.8" y="51.8">21</text>
<text x="69.8" y="49.3">22</text>
<text x="49.5" y="56.9">10</text>
<text x="49.5" y="59.4">11</text>
<text x="50.1" y="54.4">9</text>
<text x="69.8" y="59.4">18</text>
<text x="69.8" y="56.9">19</text>
<text x="69.8" y="54.4">20</text>
<text x="146" y="56.9">12</text>
<text x="158.7" y="59.4">14</text>
<text x="49.5" y="62">12</text>
<text x="49.5" y="64.5">13</text>
<text x="69.8" y="64.5">16</text>
<text x="69.8" y="62">17</text>
<text x="87" y="61.6">1</text>
<text x="87" y="64.1">2</text>
<text x="97.1" y="64.1">5</text>
<text x="97.1" y="61.6">6</text>
<text x="146" y="62">13</text>
<text x="226" y="62">4</text>
<text x="236.9" y="62">11</text>
<text x="49.5" y="67.1">14</text>
<text x="69.8" y="67.1">15</text>
<text x="87" y="66.7">3</text>
<text x="97.1" y="66.7">4</text>
<text x="38.7" y="78.1">1</text>
<text x="48.9" y="78.1">2</text>
<text x="143.3" y="95.9" transform="rotate(-90 143.3 95.9)">8</text>
<text x="134" y="98.8">1</text>
<text x="134" y="101.3">2</text>
<text x="151.7" y="98.8">5</text>
<text x="151.7" y="101.3">6</text>
<text x="50.1" y="102.6">1</text>
<text x="50.1" y="105.2">2</text>
<text x="50.1" y="107.7">3</text>
<text x="69.8" y="107.7">26</text>
<text x="69.8" y="105.2">27</text>
<text x="69.8" y="102.6">28</text>
<text x="134" y="103.9">3</text>
<text x="151.7" y="103.9">7</text>
<text x="50.1" y="110.2">4</text>
<text x="50.1" y="112.8">5</text>
<text x="69.8" y="112.8">24</text>
<text x="69.8" y="110.2">25</text>
<text x="143.3" y="108.6" transform="rotate(-90 143.3 108.6)">4</text>
<text x="248.3" y="111.5">1</text>
<text x="50.1" y="115.3">6</text>
<text x="50.1" y="117.9">7</text>
<text x="69.8" y="117.9">22</text>
<text x="69.8" y="115.3">23</text>
<text x="223.5" y="114">2</text>
<text x="240.6" y="114">2</text>
<text x="248.3" y="116.6">3</text>
<text x="49.5" y="125.5">10</text>
<text x="50.1" y="120.4">8</text>
<text x="50.1" y="122.9">9</text>
<text x="69.8" y="125.5">19</text>
<text x="69.8" y="122.9">20</text>
<text x="69.8" y="120.4">21</text>
<text x="223.5" y="125.5">1</text>
<text x="240.6" y="122.9">5</text>
<text x="248.3" y="120.4">4</text>
<text x="248.3" y="125.5">6</text>
<text x="49.5" y="128">11</text>
<text x="49.5" y="130.6">12</text>
<text x="69.8" y="130.6">17</text>
<text x="69.8" y="128">18</text>
<text x="149.2" y="130.6">1</text>
<text x="223.5" y="131.8">1</text>
<text x="240.6" y="131.8">8</text>
<text x="248.3" y="129.3">7</text>
<text x="49.5" y="133.1">13</text>
<text x="49.5" y="135.6">14</text>
<text x="69.8" y="135.6">15</text>
<text x="69.8" y="133.1">16</text>
<text x="149.2" y="135.6">3</text>
<text x="223.5" y="134.4">2</text>
<text x="223.5" y="136.9">3</text>
<text x="248.3" y="134.4">9</text>
<text x="149.2" y="138.2">2</text>
<text x="149.2" y="140.7">4</text>
<text x="223.5" y="139.4">4</text>
<text x="223.5" y="142">5</text>
<text x="140.7" y="145.4" transform="rotate(-90 140.7 145.4)">6</text>
<text x="143.3" y="145.4" transform="rotate(-90 143.3 145.4)">5</text>
<text x="24.1" y="169.9">1</text>
<text x="24.1" y="172.5">2</text>
<text x="48.2" y="172.5">1</text>
<text x="83.2" y="169.9">3</text>
<text x="95.9" y="169.9">1</text>
<text x="24.1" y="175">3</text>
<text x="24.1" y="177.5">4</text>
<text x="89.9" y="177.2" transform="rotate(-90 89.9 177.2)">2</text>
<text x="24.1" y="180.1">5</text>
</g>
<text font-size="1.8" fill="#009600" x="34.3" y="56.7">Y1</text>
<g font-size="1.1" fill="#a90000">
<text x="39.2" y="135.6">4</text>
<text x="41.7" y="134.5" transform="rotate(-90 41.7 134.5)">3</text>
<text x="43.7" y="135.6">2</text>
<text x="41.7" y="138.3" transform="rotate(-90 41.7 138.3)">1</text>
</g>
<g font-size=".9" fill="#a90000">
<text x="220.7" y="35.6" transform="rotate(-90 220.7 35.6)">3</text>
<text x="220.7" y="31.2" transform="rotate(-90 220.7 31.2)">1</text>
<text x="222.6" y="32.8">2</text>
<text x="270.3" y="42" transform="rotate(-90 270.3 42)">3</text>
<text x="270.3" y="37.5" transform="rotate(-90 270.3 37.5)">1</text>
<text x="272.2" y="39.1">2</text>
<text x="128" y="176" transform="rotate(-90 128 176)">3</text>
<text x="129.9" y="177.5">2</text>
<text x="142" y="176" transform="rotate(-90 142 176)">3</text>
<text x="143.9" y="177.5">2</text>
<text x="156" y="176" transform="rotate(-90 156 176)">3</text>
<text x="157.9" y="177.5">2</text>
<text x="128" y="180.4" transform="rotate(-90 128 180.4)">1</text>
<text x="142" y="180.4" transform="rotate(-90 142 180.4)">1</text>
<text x="156" y="180.4" transform="rotate(-90 156 180.4)">1</text>
</g>
</svg>
